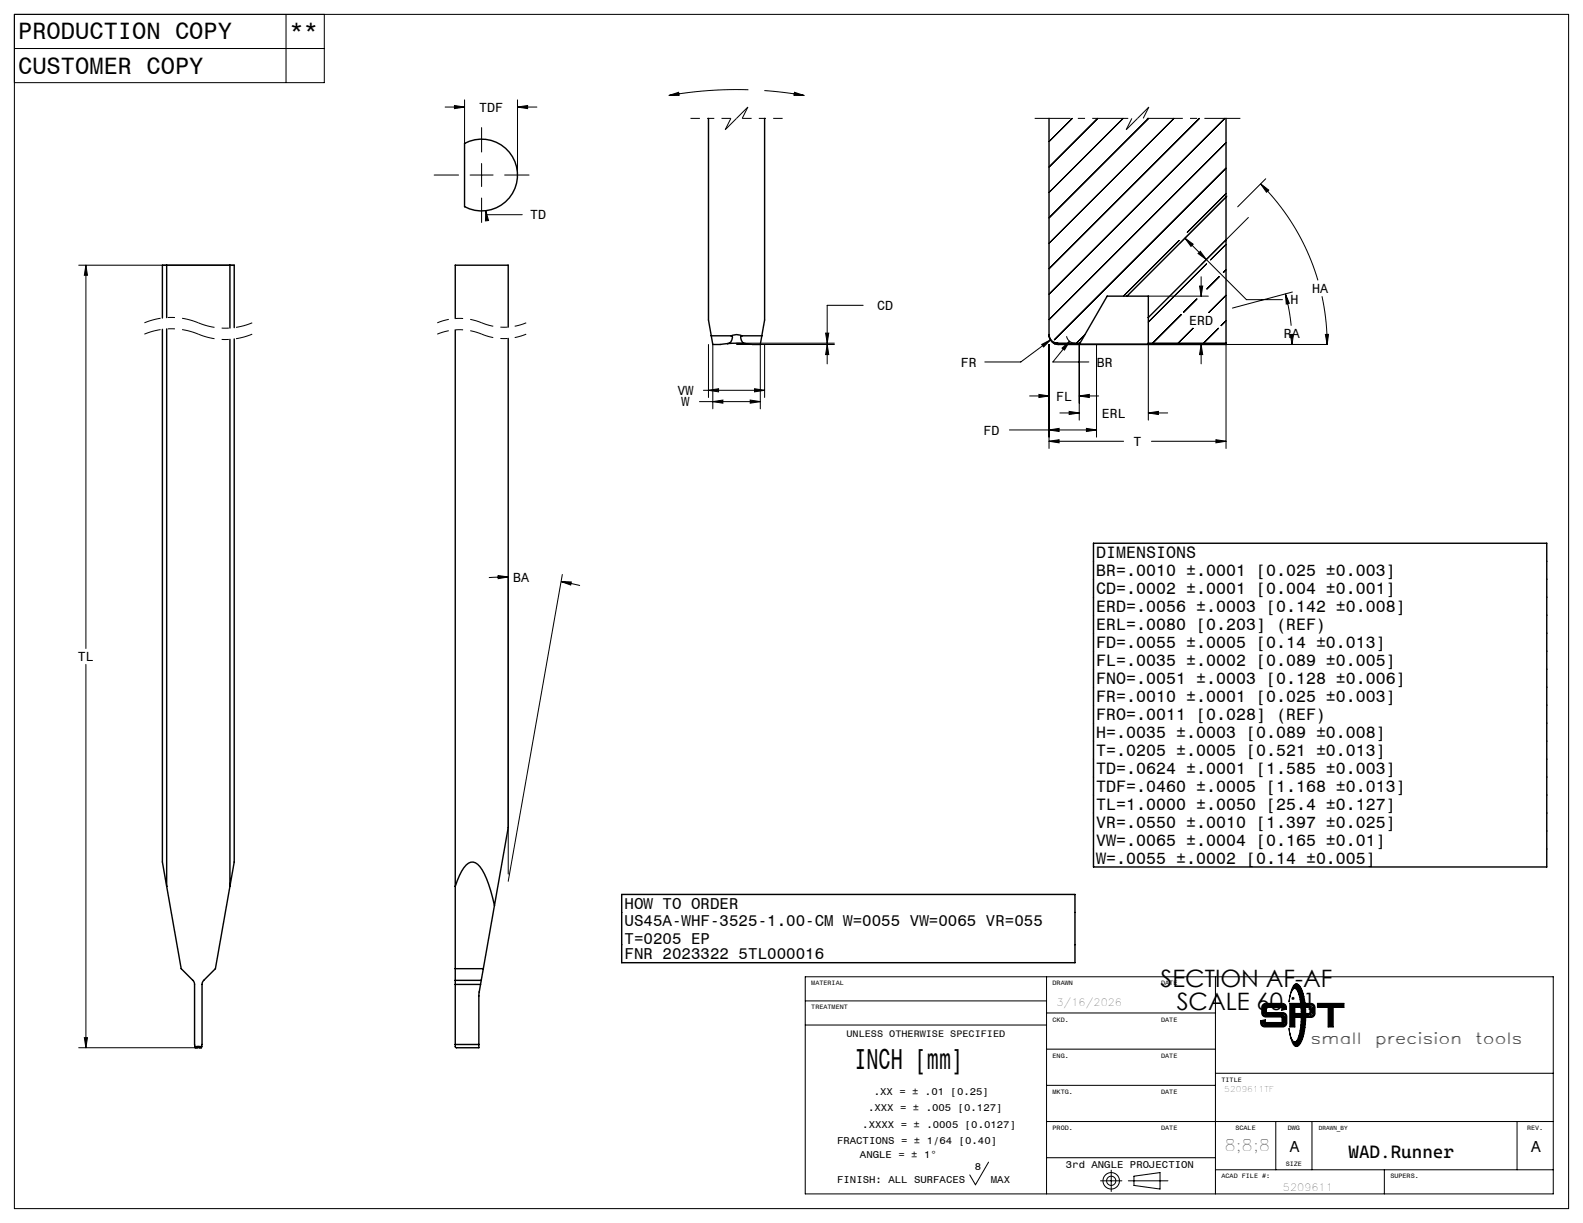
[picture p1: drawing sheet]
<svg xmlns="http://www.w3.org/2000/svg" width="279mm" height="216mm" viewBox="0 0 279 216" stroke-linecap="round" stroke-linejoin="round" font-family="sans-serif">
<g fill="none" stroke="#000" stroke-width=".25">
<path d="M82 25.3a6.3 6.3 0 0 1 9.3 5.6 6.3 6.3 0 0 1-9.3 5.6zM125 20.9v35.6l.5 2.8M135 20.9v35.6l-.5 2.8M185.2 20.9v38.2M216.4 34.8v7.5M216.4 20.9v13.9M216.4 34.8l-17.5 17.5M28.7 58.1v94.1l.7 4.3M29.4 46.8h-.7v9.3M29.4 46.8v9.3M29.4 58.1v98.4M29.4 46.8h11.2"/>
<path d="M40.6 46.8h.7v11M40.6 46.8v11.1M40.6 59.9v96.6M41.3 59.8v92.4l-.7 4.3M80.4 56.2v-9.4h9.3v10.9M80.4 58.2v114.9M89.7 59.7v86.4l-2.4 13.7M125.5 59.3h3.7a.96 .96 0 0 1-.8 1.4M125.5 59.3l.3 1.5 2.6-.1M131 59.3h-.2a1 1 0 0 0 .8 1.4M131 59.3a2.14 2.14 0 0 0-1.9 0M131 59.3h3.5"/>
<path d="M134.5 59.3l-.3 1.5-2.6-.1M185.2 59.1a1.52 1.52 0 0 0 1.5 1.5M185.2 59.3a1.68 1.68 0 0 0 .8 1.3l.1 .1M185.2 59.1v.2M198.9 52.3h3.8v3.8M198.9 52.3h-3.5l-4.8 8.3M202.7 56.1v4.5M216.4 42.3v18.3M216.4 42.3l-13.7 13.8M128.4 60.7h3.2M186.7 60.6l-.6 .1M186.7 60.6h3.9"/>
<path d="M190.6 60.6l-.1 .2h12.2v-.2M202.7 60.6h13.7M216.4 60.6v.2h-29.6l-.7-.1M193 95.9h80v57.1h-80zM29.4 156.5l2.6 14.5 2.1 2.1 .2 .5 .1 11.2M40.6 156.5l-2.6 14.5-2 2.1-.3 .5-.1 11.2M80.4 156.5a7.8 7.8 0 0 1 2.3-4.1 1.43 1.43 0 0 1 2 .6 17.2 17.2 0 0 1 2.6 6.8M87.3 159.8l-2.4 13.3M109.7 157.9h80v12h-80zM80.4 173.1v.7M80.4 173.8v11l.2 .2h3.9v-9.3l.3-1.9M80.4 171h4.9"/>
<path d="M80.4 173.1h4.5M80.4 173.8h4.4M84.9 173.1l-.1 .7M34.4 184.8v.2l.4-.1M34.4 184.8h.5M34.8 184.9h.4M34.9 184.8l-.1 .1M35.1 184.8l.1 .1M35.1 184.8h-.2M35.1 184.8h.5M35.6 184.8v.2l-.4-.1M80.4 184.4h4.1"/>
</g>
<g fill="none" stroke="#000" stroke-width=".18">
<path d="M2.5 8.6h54.7M2.5 2.5h274.4v210.9h-274.4zM50.5 2.5v12.1M57.2 2.5v12.1h-54.7M78.6 18.9h3.4M80.2 18.6l1.8 .3-1.8 .3zM82 17.6v7.7M91.3 18.9l1.8-.3v.6zM91.3 17.6v13.3M91.3 18.9h3.5M118.1 16.9l1.7-.6 .1 .5zM132.1 15.8a68.8 68.8 0 0 0-14 1.1"/>
<path d="M134.9 16l3.5 .3 3.5 .6M140.2 16.3l1.7 .6-1.8-.1zM76.6 30.9h4.3M83 30.9h4M85 22.5v4.3M85 28.9v4M85 35v4.3M85.7 37.2l.1 .7h6.4M85.7 37.2l.5 1.7-.5 .1zM89.1 30.9h4.3M189.3 20.9l-4.1 4.1M193.7 20.9l-8.5 8.6"/>
<path d="M198.2 20.9l-13 13.1M202.7 20.9l-17.5 17.6M207.2 20.9l-22 22.1M211.7 20.9l-26.5 26.5M216.2 20.9l-31 31M216.4 25.2l-31.2 31.2M216.4 29.7l-30.3 30.3M216.4 34.2l-6.8 6.8M216.6 34.6l-8.4 8.3M220.3 38.4l-8.3 8.3M222.5 32.5l1.4 1.1-.4 .3zM222.5 32.5a40.1 40.1 0 0 1 10.1 17"/>
<path d="M223.4 31.6l-4.9 4.9M13.9 46.8h27.4M15.2 46.8l.2 1.8h-.5zM15.2 46.8v67.7M145.7 58.8h.6l-.3 1.8zM152.3 53.9h-6.3v6.7M185.5 60l-5.3 3.9h-6.4M188.2 59.4a1.52 1.52 0 0 0 1.5 1.2M191.5 59.1l-1.5 1.5M202.7 52.3h10.6M208.1 42.5l-9.8 9.8M208.5 55.6l-5.1 5"/>
<path d="M209.1 42l10.9 10.9h6.4M209.1 42l1.5 1.1-.4 .4zM210.6 58l-2.7 2.6M211.3 52.8l-2.4 2.3M211.7 50.5h.6l-.3 1.8zM211.9 44.4l1 1.4-1.4-1zM212 48.9v3.4M213 46.6l-10.3 10.3M215.1 58l-2.7 2.6M215.2 48.8l-2.2 2.2M216.4 43.1l-2.7 2.8M216.4 47.6l-.5 .5"/>
<path d="M216.4 52.1l-3 3M216.4 56.6l-.9 .9M226.9 51.9l.7 1.6-.6 .2zM226.9 51.9l.6 2.8 .4 2.8M227.7 59h.6l-.2 1.8zM228.1 51.6l-10.6 2.8M233.3 52.3a40.1 40.1 0 0 1 .9 8.5M233.9 59h.6l-.3 1.8zM123.5 70.9h10.7M124.2 68.9h10.8M125 68.9l1.8-.3v.6zM125 60.8v9.4"/>
<path d="M125.8 70.9l1.8-.3v.6zM125.8 60.8v11.4M130 60.8h17.3M130 60.6h17.3M132.4 70.6l1.8 .3-1.8 .3zM133.2 68.6l1.8 .3-1.8 .3zM134.2 60.8v11.4M135 60.8v9.4M146 60.8v3.4M146 60.8l.3 1.8h-.6zM178.2 75.9h15.3M181.7 69.9h3.5"/>
<path d="M183.4 69.6l1.8 .3-1.8 .3zM183.9 60.8l1.6-.8-1.3 1.3zM185.2 75.9l1.7-.3v.6zM185.2 77.9l1.7-.3v.6zM185.2 60.8v18.4M185.2 77.9h13.1M187.1 72.9h3.4M187.5 61.5l1.3-1.3-.9 1.6zM188.7 72.6l1.8 .3-1.8 .3zM188.8 60.2l-3 3.7h6.4M190.5 69.9l1.8-.3v.6zM190.5 60.8v13.4"/>
<path d="M190.5 69.9h3.4M191.8 75.6l1.7 .3-1.7 .3zM202.7 72.9l1.8-.3v.6zM202.7 60.8v13.4M202.7 72.9h3.4M203.2 77.9h13.2M212 60.8l.3 1.8h-.6zM212 60.8v3.4M214.6 77.6l1.8 .3-1.8 .3zM216.4 60.8v18.4M228 60.3l.1 .5M234.2 60.8h-40.7v16.4"/>
<path d="M15.2 117.3v67.7M87.9 101.6l1.8 .3-1.8 .3zM89.7 101.9v52.4M89.7 101.9l-3.4 .1M99 102.7h1.8l-.1 .6zM99 102.7l3.4 .7M99.3 101.4l-9.6 54.2M142.1 172.4h132.1v38.4h-132.1zM142.1 176.7h42.6M184.7 172.4v38.4M184.7 178.8h29.8M214.5 172.4v38.4"/>
<path d="M222.9 177.3l.5-.2h2.9a.79 .79 0 0 1 .8 1l-.9 .2v-.5h-2.7v.9h2.9a.72 .72 0 0 1 .7 .8v1.1a.72 .72 0 0 1-.7 .7h-3.2a.72 .72 0 0 1-.7-.7v-.4l.8-.2v.5h3v-1h-2.9a.72 .72 0 0 1-.7-.7v-1.1zM223 177.4l.4-.1h2.9a.61 .61 0 0 1 .6 .7l-.5 .2v-.5h-3v1.2h3a.58 .58 0 0 1 .6 .6v1.1a.58 .58 0 0 1-.6 .5h-3.2a.64 .64 0 0 1-.6-.8l.6-.1v.4h3.2v-1.2h-3a.58 .58 0 0 1-.6-.6v-1.1zM223.1 177.6l.3-.2h2.9l.3 .1 .2 .4-.3 .1v-.5h-3.3v1.5l3.4 .1 .2 .4-.1 1.4-.3 .1h-3.2l-.3-.1-.1-.5h.3v.4h3.5v-1.5l-3.4-.1-.2-.4zM223.1 177.8v1.1M223.4 179.1h3M226.6 177.7l.1 .2M226.7 179.4v1.3M227.6 177.1h1.9v.7h-1v1.1h1.1v.7h-1.1v1.7h-.9zM227.8 177.3h1.5l.1 .4h-1v1.4h1v.4h-1v1.6h-.6zM227.9 177.4h1.3v.1h-.9v1.7h1v.1h-1v1.7h-.4zM228.1 177.5v3.4M228.4 173.8a.69 .69 0 0 1 1.1 .5 13.7 13.7 0 0 1 0 9.9 .73 .73 0 0 1-.7 .6 .73 .73 0 0 1-.7-.7l-.3-.9-.3-1.6a3 3 0 0 0 1 2.3h.1a3.3 3.3 0 0 0 .9-2.4 12.8 12.8 0 0 0-.6-6.8 .45 .45 0 0 0-.5-.2 .45 .45 0 0 0-.4 .4l-.5 2 .5-2.2z"/>
<path d="M228.5 174a.51 .51 0 0 1 .6-.1 .51 .51 0 0 1 .3 .4 13.5 13.5 0 0 1 0 9.8l-.3 .4a.47 .47 0 0 1-.5 .1 .47 .47 0 0 1-.3-.4l-.1-.2a.67 .67 0 0 0 1-.6 14.4 14.4 0 0 0-.1-8.6 .6 .6 0 0 0-.9-.4zM228.6 174.1a1.91 1.91 0 0 1 1.1 1.8 15 15 0 0 1-.3 7.7l-.4 .5-.4 .2M228.8 174l-.3 .2a1.65 1.65 0 0 1 1.1 1.6 14.2 14.2 0 0 1-.4 7.9l-.3 .4-.4 .1 .3 .3M228.8 174h.1M228.8 174l.4 .2a8.5 8.5 0 0 1 1 5 8.5 8.5 0 0 1-1 5l-.4 .3M230.4 177.1h1a.72 .72 0 0 1 .7 .7v1.1a.72 .72 0 0 1-.7 .7h-.8v-.7l.5-.1 .1-.7-.2-.2-.5-.1zM230.6 177.3h.8a.58 .58 0 0 1 .6 .5v1.1a.58 .58 0 0 1-.6 .6h-.7v-.4l.4-.1 .2-.2v-.7l-.1-.4h-.6zM230.8 177.4h.7l.3 .4v1.3l-.3 .2h-.6v-.1l.3-.1 .3-.2v-1a.58 .58 0 0 0-.7-.4zM231.4 177.6l.3 .2v1.2l-.3 .2M232.5 177.1h4.7v.7h-1.9v3.5h-.9v-3.5h-1.9zM232.7 177.3h4.4v.4h-1.9v3.4h-.6v-3.4h-1.9zM232.8 177.4h4.1v.1h-1.9v3.5h-.3v-3.5h-1.9z"/>
<path d="M234.9 177.6v3.3M13.9 185h21.1M14.9 183.2h.5l-.2 1.8zM142.1 181h42.6M184.7 191.6h29.8M184.7 198h89.5M184.7 185.2h29.8M214.5 189.5h59.7M222.9 180.5v.2M223.2 180.9h3.2M225.2 198v8.5M228.8 184.5h.1"/>
<path d="M231.6 198v8.5M267.8 198v8.5M174.5 205.2l-2.3 4-1-1.8M184.7 204.4h29.8M194.2 208.5h3.8M196.1 206.6v3.7M199.2 208.5h6.9M200.1 207.6l4.6-.6v2.9l-4.6-.6zM214.5 206.5h59.7M244.3 206.5v4.3"/>
<circle cx="196.1" cy="208.5" r=".81"/>
<circle cx="196.1" cy="208.5" r="1.45"/>
</g>
<path d="M85 59a10.2 10.2 0 0 0-7.8 0M85 57a10.2 10.2 0 0 0-7.8 0M92.9 59a10.2 10.2 0 0 1-7.9 0M92.9 57a10.2 10.2 0 0 1-7.9 0" fill="none" stroke="#000" stroke-width=".18" stroke-dasharray="6.3 1.3 1.3 1.3" stroke-dashoffset="4.2" stroke-linecap="butt"/>
<path d="M35 59a12.4 12.4 0 0 0-9.5 0M35 57a12.4 12.4 0 0 0-9.5 0M44.5 59a12.4 12.4 0 0 1-9.5 0M44.5 57a12.4 12.4 0 0 1-9.5 0" fill="none" stroke="#000" stroke-width=".18" stroke-dasharray="6.3 1.3 1.3 1.3" stroke-dashoffset="3.4" stroke-linecap="butt"/>
<path d="M129 20.9h-7.1M138.1 20.9h-7.1" fill="none" stroke="#000" stroke-width=".18" stroke-dasharray="6.3 1.3 1.3 1.3" stroke-dashoffset="4.7" stroke-linecap="butt"/>
<path d="M132 18.9l-2 2M202.8 18.9l-2 2M128 22.9l1-2M130 20.9l-2 2M131 20.9l1-2M198.8 22.9l1-2M200.8 20.9l-2 2M201.8 20.9l1-2" fill="none" stroke="#000" stroke-width=".18" stroke-dasharray="6.3 1.3 1.3 1.3" stroke-linecap="butt"/>
<path d="M199.8 20.9h-17.8M219.6 20.9h-17.8" fill="none" stroke="#000" stroke-width=".18" stroke-dasharray="6.3 1.3 1.3 1.3" stroke-dashoffset="-.6" stroke-linecap="butt"/>
<path d="M99 102.7h1.8l-.1 .6zM87.9 101.6l1.8 .3-1.8 .3zM15.2 46.8l.2 1.8h-.5zM14.9 183.2h.5l-.2 1.8zM85.7 37.2v1.8l.5-.1zM91.3 18.9l1.8-.3v.6zM80.2 18.6l1.8 .3-1.8 .3zM132.4 70.6l1.8 .3-1.8 .3zM125.8 70.9l1.8-.3v.6zM118.1 16.9l1.8-.1-.1-.5zM140.2 16.3l-.1 .5 1.8 .1zM125 68.9l1.8-.3v.6zM133.2 68.6l1.8 .3-1.8 .3zM146 60.8l.3 1.8h-.6zM145.7 58.8h.6l-.3 1.8zM185.2 75.9l1.7-.3v.6zM191.8 75.6l1.7 .3-1.7 .3zM227.7 59h.6l-.2 1.8zM226.9 51.9l.7 1.6-.6 .2zM214.6 77.6l1.8 .3-1.8 .3zM185.2 77.9l1.7-.3v.6zM211.7 50.5h.6l-.3 1.8zM212 60.8l.3 1.8h-.6zM202.7 72.9l1.8-.3v.6zM188.7 72.6l1.8 .3-1.8 .3zM190.5 69.9l1.8-.3v.6zM183.4 69.6l1.8 .3-1.8 .3zM209.1 42l1.5 1.1-.4 .4zM211.9 44.4l1 1.4-1.4-1zM233.9 59h.6l-.3 1.8zM222.5 32.5l1.4 1.1-.4 .3zM183.9 60.8l.3 .5 1.3-1.3zM187.5 61.5l.4 .3 .9-1.6z" fill="#000"/>
<text font-size="5.1" x="150.8" y="188.8">INCH [mm]</text>
<g font-size="4.2">
<text x="3.2" y="6.8">PRODUCTION COPY</text>
<text x="51.1" y="6.8">**</text>
<text x="3.2" y="13">CUSTOMER COPY</text>
<text x="204.8" y="174.2">SECTION AF-AF</text>
<text x="207.7" y="178.3">SCALE 60 : 1</text>
</g>
<text font-size="3.2" x="238" y="204.5">WAD.Runner</text>
<g font-size="2.9">
<text x="193.5" y="98.6">DIMENSIONS</text>
<text x="193.5" y="101.7">BR=.0010 ±.0001 [0.025 ±0.003]</text>
<text x="193.5" y="104.9">CD=.0002 ±.0001 [0.004 ±0.001]</text>
<text x="193.5" y="108.1">ERD=.0056 ±.0003 [0.142 ±0.008]</text>
<text x="193.5" y="111.3">ERL=.0080 [0.203] (REF)</text>
<text x="193.5" y="114.4">FD=.0055 ±.0005 [0.14 ±0.013]</text>
<text x="193.5" y="117.6">FL=.0035 ±.0002 [0.089 ±0.005]</text>
<text x="193.5" y="120.8">FNO=.0051 ±.0003 [0.128 ±0.006]</text>
<text x="193.5" y="124">FR=.0010 ±.0001 [0.025 ±0.003]</text>
<text x="193.5" y="127.1">FRO=.0011 [0.028] (REF)</text>
<text x="193.5" y="130.3">H=.0035 ±.0003 [0.089 ±0.008]</text>
<text x="193.5" y="133.5">T=.0205 ±.0005 [0.521 ±0.013]</text>
<text x="193.5" y="136.6">TD=.0624 ±.0001 [1.585 ±0.003]</text>
<text x="193.5" y="139.8">TDF=.0460 ±.0005 [1.168 ±0.013]</text>
<text x="193.5" y="143">TL=1.0000 ±.0050 [25.4 ±0.127]</text>
<text x="193.5" y="146.2">VR=.0550 ±.0010 [1.397 ±0.025]</text>
<text x="193.5" y="149.3">VW=.0065 ±.0004 [0.165 ±0.01]</text>
<text x="193.5" y="152.5">W=.0055 ±.0002 [0.14 ±0.005]</text>
</g>
<g font-size="2.8">
<text x="110.2" y="160.5">HOW TO ORDER</text>
<text x="110.2" y="163.6">US45A-WHF-3525-1.00-CM W=0055 VW=0065 VR=055</text>
<text x="110.2" y="166.7">T=0205 EP</text>
<text x="110.2" y="169.4">FNR 2023322 5TL000016</text>
<text x="231.4" y="184.3">small</text>
<text x="242.8" y="184.3">precision</text>
<text x="260.5" y="184.3">tools</text>
<text x="216.1" y="203.3">8;8;8</text>
<text x="227.7" y="203.3">A</text>
<text x="270.3" y="203.3">A</text>
</g>
<g font-size="2.3">
<text x="84.6" y="19.7">TDF</text>
<text x="93.6" y="38.7">TD</text>
<text x="227.8" y="53.7">H</text>
<text x="231.6" y="51.7">HA</text>
<text x="154.8" y="54.7">CD</text>
<text x="209.9" y="57.4">ERD</text>
<text x="226.6" y="59.7">RA</text>
<text x="169.6" y="64.7">FR</text>
<text x="193.6" y="64.7">BR</text>
<text x="119.6" y="69.7">VW</text>
<text x="120.3" y="71.7">W</text>
<text x="186.4" y="70.7">FL</text>
<text x="173.6" y="76.7">FD</text>
<text x="194.5" y="73.7">ERL</text>
<text x="200.1" y="78.7">T</text>
<text x="90.6" y="102.7">BA</text>
<text x="13.7" y="116.7">TL</text>
</g>
<g font-size="1.8">
<text x="186.5" y="177.6">3/16/2026</text>
<text x="153.2" y="196.2">.XXX = ± .005 [0.127]</text>
<text x="154.2" y="193.3">.XX = ± .01 [0.25]</text>
<text x="147.7" y="201.9">FRACTIONS = ± 1/64 [0.40]</text>
<text x="152.2" y="199">.XXXX = ± .0005 [0.0127]</text>
<text x="147.8" y="208.8">FINISH: ALL SURFACES</text>
<text x="151.8" y="204.5">ANGLE = ± 1°</text>
<text x="172.1" y="206.5">8</text>
<text x="174.9" y="208.8">MAX</text>
<text x="188.1" y="206.2">3rd ANGLE PROJECTION</text>
<text x="226.4" y="210.2">5209611</text>
</g>
<text font-size="1.7" x="149.4" y="183">UNLESS OTHERWISE SPECIFIED</text>
<text font-size="1.4" x="216.1" y="192.8">5209611TF</text>
<g font-size="1.1">
<text x="143.2" y="173.9">MATERIAL</text>
<text x="185.8" y="173.9">DRAWN</text>
<text x="204.9" y="173.9">DATE</text>
<text x="143.2" y="178.2">TREATMENT</text>
<text x="185.8" y="180.3">CKD.</text>
<text x="204.9" y="180.3">DATE</text>
<text x="185.8" y="186.7">ENG.</text>
<text x="204.9" y="186.7">DATE</text>
<text x="215.6" y="191">TITLE</text>
<text x="185.8" y="193.1">MKTG.</text>
<text x="204.9" y="193.1">DATE</text>
<text x="185.8" y="199.5">PROD.</text>
<text x="204.9" y="199.5">DATE</text>
<text x="218.1" y="199.5">SCALE</text>
<text x="227.3" y="199.5">DWG</text>
<text x="232.8" y="199.5">DRAWN_BY</text>
<text x="269.5" y="199.5">REV.</text>
<text x="215.6" y="208">ACAD FILE #:</text>
<text x="226.9" y="205.9">SIZE</text>
<text x="245.4" y="208">SUPERS.</text>
</g>
</svg>
